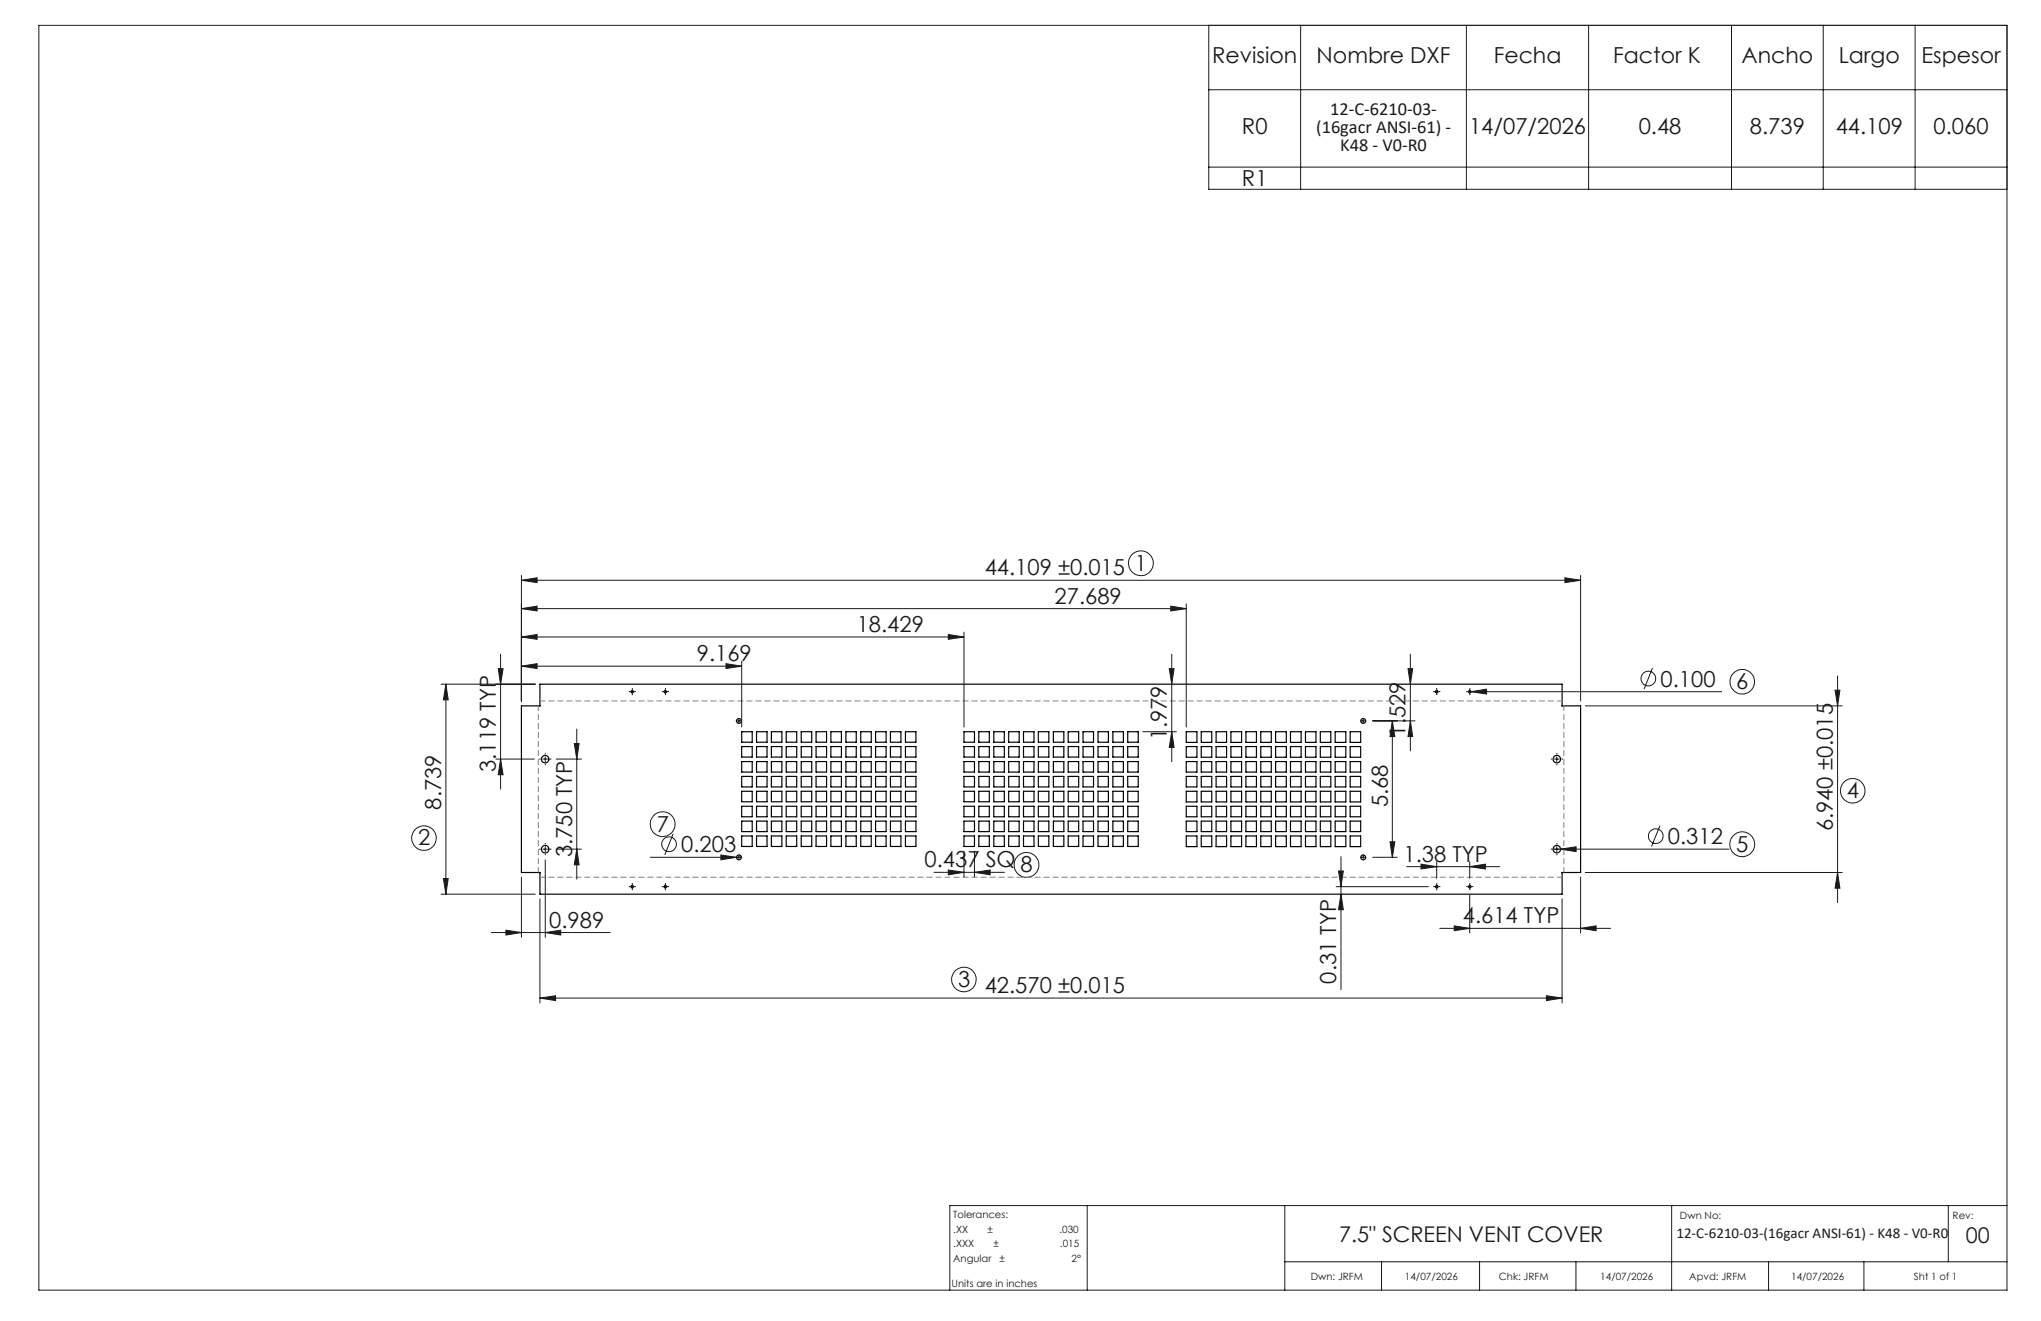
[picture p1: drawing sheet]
<svg xmlns="http://www.w3.org/2000/svg" width="432mm" height="279mm" viewBox="0 0 432 279" stroke-linecap="round" stroke-linejoin="round" font-family="sans-serif">
<g fill="none" stroke="#191924" stroke-width=".21">
<path d="M8.2 5.4h416.4v267.5h-416.4zM255.7 5.4v34.6h168.9M255.7 19h168.9M275.2 5.4v34.6M310.2 5.4v34.6M336.1 5.4v34.6M366.3 5.4v34.6M385.7 5.4v34.6M405.2 5.4v34.6M255.7 35.3h168.9M105.9 138.4v28.5M110.3 122.7l3.3-.5v1z"/>
<path d="M110.3 134.7l3.3-.5v1zM110.3 128.7l3.3-.5v1zM110.3 121.7v26.6M110.3 122.7h224.1M110.3 134.7h93.6M110.3 128.7h140.7M156.9 139.9v13.9M200.6 134.2l3.3 .5-3.3 .5zM203.9 133.7v20.1M247.7 128.2l3.3 .5-3.3 .5zM247.9 138.4v22.7M251 127.7v26.1"/>
<path d="M298.4 138.4v20.4M331.1 122.2l3.3 .5-3.3 .5zM334.4 121.7v26.6M93.3 144.7h19.9M94.3 144.7l.5 3.3h-1zM94.3 144.7v44.4M105.4 141.4h1l-.5 3.3zM110.3 140.9l3.3-.5v1zM110.3 140.9h46.6M121.5 157.3h1l-.5 3.2zM122 154.2v31.7M133.2 146.3h1.1"/>
<path d="M133.8 145.8v1M140.3 146.3h1M140.8 145.8v1M153.6 140.4l3.3 .5-3.3 .5zM155.8 152.5h1M156.3 152v1M241.8 154.8h7.1M247.4 141.4h1l-.5 3.3zM247.9 154.8l.5 3.3h-1zM287.9 152.5h1M288.4 152v1M290.4 152.5h9"/>
<path d="M294.6 152.5l.5 3.3h-1zM294.6 152.5v28.8M297.9 141.4h1l-.5 3.3zM298.4 152.5l.5 3.3h-1zM303.4 146.3h1M304 145.8v1M310.4 146.3h53.8M310.9 145.8v1M311.2 146.3l3.3-.5v1zM335.4 149.3h54.3M349.6 141.3l-1.8 4.4M388.2 146h1.1l-.5 3.3z"/>
<path d="M388.8 142.9v48M104.9 160.5h8.2M105.9 160.5l.5 3.4h-1zM114.8 160.5h1.1M114.8 179.6h1.1M115.4 160.1v1M115.4 179.1v1M117.7 160.5h5.3M117.7 179.6h5.3M122 179.6l.5 3.3h-1zM142.4 176.4l-1.7 4.4M294.1 178h1l-.5 3.3z"/>
<path d="M328.6 179.6h37.2M328.9 160.5h1M329.4 160.1v1M329.4 179.1v1M330.2 179.6l3.2-.5v1zM351.2 174.6l-1.8 4.5M93.3 189.1h19.9M93.8 185.8h1l-.5 3.3zM104 197.2h25.1M107 196.7l3.3 .5-3.3 .6zM110.3 185.5v12.8M114.2 190.1v22"/>
<path d="M115.4 197.2l3.2-.5v1.1zM115.4 181.9v16.4M133.2 187.5h1.1M133.8 187v1M137.5 181.3h19.3M140.3 187.5h1M140.8 187v1M152.5 180.8l3.3 .5-3.3 .6zM156.3 180.8v1.1M197.6 184.5h14.9M200.6 184l3.3 .5-3.3 .5zM203.9 180v5.5"/>
<path d="M206.2 184.5l3.3-.5v1zM206.2 180v5.5M282.7 187.5h19.5M283.2 184.2h1l-.5 3.3zM283.7 189.1l.5 3.3h-1zM283.7 181.2v28.1M287.9 181.3h1M288.4 180.8v1.1M290.4 181.3h5.2M297.6 183.3h19.7M300.6 182.8l3.4 .5-3.4 .5zM303.4 187.5h1"/>
<path d="M304 182.3v3.5M304 187v1M304.6 196.4h36.1M307.7 195.8l3.2 .6-3.2 .4zM310.4 187.5h1.1M310.9 183.3l3.4-.5v1zM310.9 182.3v3.5M310.9 187v1M310.9 189.3v8M330.5 190.1v22M334.4 196.4l3.3-.6v1zM334.4 185.5v11.8"/>
<path d="M335.4 184.5h54.3M388.8 184.5l.5 3.4h-1.1zM114.2 211.1l3.3-.5v1zM114.2 211.1h216.3M327.2 210.6l3.3 .5-3.3 .5zM230 255v17.9M271.8 255v17.9M353.7 255v17.9M412.2 255v11.9M424.6 255h-223.7v17.9M271.8 266.9h152.8M292.3 266.9v6"/>
<path d="M313 266.9v6M333.4 266.9v6M374.2 266.9v6M394.3 266.9v6"/>
<circle cx="241.4" cy="119.1" r="2.62"/>
<circle cx="348.7" cy="143.5" r="1.56"/>
<circle cx="368.6" cy="144.2" r="2.6"/>
<circle cx="89.7" cy="177.3" r="2.6"/>
<circle cx="140.2" cy="174.3" r="2.62"/>
<circle cx="141.5" cy="178.6" r="1.55"/>
<circle cx="350.3" cy="176.8" r="1.55"/>
<circle cx="368.6" cy="178.6" r="2.63"/>
<circle cx="392" cy="167.3" r="2.6"/>
<circle cx="217.2" cy="182.9" r="2.63"/>
<circle cx="203.9" cy="207.2" r="2.59"/>
</g>
<g fill="none" stroke="#000" stroke-width=".25">
<path d="M114.2 144.7h216.3l-.1 4.6h4v35.2h-4l.1 4.6h-216.3l.1-4.6h-4v-35.2h4zM114.2 149.3h.1M156.9 154.8h2.2v2.2h-2.2zM156.9 157.9h2.2v2.2h-2.2zM160.1 154.8h2.2v2.2h-2.2zM160.1 157.9h2.2v2.2h-2.2zM163.2 154.8h2.2v2.2h-2.2zM163.2 157.9h2.2v2.2h-2.2zM166.3 154.8h2.3v2.2h-2.3zM166.3 157.9h2.3v2.2h-2.3zM169.5 154.8h2.2v2.2h-2.2zM169.5 157.9h2.2v2.2h-2.2z"/>
<path d="M172.6 154.8h2.3v2.2h-2.3zM172.6 157.9h2.3v2.2h-2.3zM175.8 154.8h2.2v2.2h-2.2zM175.8 157.9h2.2v2.2h-2.2zM179 154.8h2.2v2.2h-2.2zM179 157.9h2.2v2.2h-2.2zM182.1 154.8h2.2v2.2h-2.2zM182.1 157.9h2.2v2.2h-2.2zM185.2 154.8h2.3v2.2h-2.3zM185.2 157.9h2.3v2.2h-2.3zM188.4 154.8h2.2v2.2h-2.2zM188.4 157.9h2.2v2.2h-2.2z"/>
<path d="M191.6 154.8h2.2v2.2h-2.2zM191.6 157.9h2.2v2.2h-2.2zM203.9 154.8h2.3v2.2h-2.3zM203.9 157.9h2.3v2.2h-2.3zM207.1 154.8h2.2v2.2h-2.2zM207.1 157.9h2.2v2.2h-2.2zM210.3 154.8h2.2v2.2h-2.2zM210.3 157.9h2.2v2.2h-2.2zM213.4 154.8h2.2v2.2h-2.2zM213.4 157.9h2.2v2.2h-2.2zM216.5 154.8h2.3v2.2h-2.3zM216.5 157.9h2.3v2.2h-2.3z"/>
<path d="M219.7 154.8h2.2v2.2h-2.2zM219.7 157.9h2.2v2.2h-2.2zM222.8 154.8h2.3v2.2h-2.3zM222.8 157.9h2.3v2.2h-2.3zM226 154.8h2.2v2.2h-2.2zM226 157.9h2.2v2.2h-2.2zM229.1 154.8h2.3v2.2h-2.3zM229.1 157.9h2.3v2.2h-2.3zM232.3 154.8h2.2v2.2h-2.2zM232.3 157.9h2.2v2.2h-2.2zM235.4 154.8h2.3v2.2h-2.3zM235.4 157.9h2.3v2.2h-2.3z"/>
<path d="M238.6 154.8h2.2v2.2h-2.2zM238.6 157.9h2.2v2.2h-2.2zM251 154.8h2.2v2.2h-2.2zM251 157.9h2.2v2.3h-2.2zM254.1 154.8h2.3v2.2h-2.3zM254.1 157.9h2.3v2.3h-2.3zM257.3 154.8h2.2v2.2h-2.2zM257.3 157.9h2.2v2.3h-2.2zM260.4 154.8h2.3v2.2h-2.3zM260.4 157.9h2.3v2.3h-2.3zM263.6 154.8h2.2v2.2h-2.2zM263.6 157.9h2.2v2.3h-2.2z"/>
<path d="M266.7 154.8h2.3v2.2h-2.3zM266.7 157.9h2.3v2.3h-2.3zM269.9 154.8h2.2v2.2h-2.2zM269.9 157.9h2.2v2.3h-2.2zM273 154.8h2.3v2.2h-2.3zM273 157.9h2.3v2.3h-2.3zM276.2 154.8h2.2v2.2h-2.2zM276.2 157.9h2.2v2.3h-2.2zM279.3 154.8h2.3v2.2h-2.3zM279.3 157.9h2.3v2.3h-2.3zM282.5 154.8h2.2v2.2h-2.2zM282.5 157.9h2.2v2.3h-2.2z"/>
<path d="M285.6 154.8h2.3v2.2h-2.3zM285.6 157.9h2.3v2.3h-2.3zM330.4 149.3h.1M156.9 161.1h2.2v2.2h-2.2zM156.9 164.2h2.2v2.2h-2.2zM156.9 167.4h2.2v2.2h-2.2zM156.9 170.5h2.2v2.3h-2.2zM156.9 173.7h2.2v2.2h-2.2zM156.9 176.8h2.2v2.2h-2.2zM160.1 167.4h2.2v2.2h-2.2zM160.1 164.2h2.2v2.2h-2.2zM160.1 161.1h2.2v2.2h-2.2z"/>
<path d="M160.1 170.5h2.2v2.3h-2.2zM160.1 173.7h2.2v2.2h-2.2zM160.1 176.8h2.2v2.2h-2.2zM163.2 167.4h2.2v2.2h-2.2zM163.2 164.2h2.2v2.2h-2.2zM163.2 161.1h2.2v2.2h-2.2zM163.2 170.5h2.2v2.3h-2.2zM163.2 173.7h2.2v2.2h-2.2zM163.2 176.8h2.2v2.2h-2.2zM166.3 167.4h2.3v2.2h-2.3zM166.3 164.2h2.3v2.2h-2.3zM166.3 161.1h2.3v2.2h-2.3z"/>
<path d="M166.3 170.5h2.3v2.3h-2.3zM166.3 173.7h2.3v2.2h-2.3zM166.3 176.8h2.3v2.2h-2.3zM169.5 167.4h2.2v2.2h-2.2zM169.5 164.2h2.2v2.2h-2.2zM169.5 161.1h2.2v2.2h-2.2zM169.5 170.5h2.2v2.3h-2.2zM169.5 173.7h2.2v2.2h-2.2zM169.5 176.8h2.2v2.2h-2.2zM172.6 167.4h2.3v2.2h-2.3zM172.6 164.2h2.3v2.2h-2.3zM172.6 161.1h2.3v2.2h-2.3z"/>
<path d="M172.6 170.5h2.3v2.3h-2.3zM172.6 173.7h2.3v2.2h-2.3zM172.6 176.8h2.3v2.2h-2.3zM175.8 167.4h2.2v2.2h-2.2zM175.8 164.2h2.2v2.2h-2.2zM175.8 161.1h2.2v2.2h-2.2zM175.8 170.5h2.2v2.3h-2.2zM175.8 173.7h2.2v2.2h-2.2zM175.8 176.8h2.2v2.2h-2.2zM179 167.4h2.2v2.2h-2.2zM179 164.2h2.2v2.2h-2.2zM179 161.1h2.2v2.2h-2.2z"/>
<path d="M179 170.5h2.2v2.3h-2.2zM179 173.7h2.2v2.2h-2.2zM179 176.8h2.2v2.2h-2.2zM182.1 167.4h2.2v2.2h-2.2zM182.1 164.2h2.2v2.2h-2.2zM182.1 161.1h2.2v2.2h-2.2zM182.1 170.5h2.2v2.3h-2.2zM182.1 173.7h2.2v2.2h-2.2zM182.1 176.8h2.2v2.2h-2.2zM185.2 167.4h2.3v2.2h-2.3zM185.2 161.1h2.3v2.2h-2.3zM185.2 164.2h2.3v2.2h-2.3z"/>
<path d="M185.2 170.5h2.3v2.3h-2.3zM185.2 173.7h2.3v2.2h-2.3zM185.2 176.8h2.3v2.2h-2.3zM188.4 167.4h2.2v2.2h-2.2zM188.4 164.2h2.2v2.2h-2.2zM188.4 161.1h2.2v2.2h-2.2zM188.4 170.5h2.2v2.3h-2.2zM188.4 173.7h2.2v2.2h-2.2zM188.4 176.8h2.2v2.2h-2.2zM191.6 167.4h2.2v2.2h-2.2zM191.6 164.2h2.2v2.2h-2.2zM191.6 161.1h2.2v2.2h-2.2z"/>
<path d="M191.6 170.5h2.2v2.3h-2.2zM191.6 173.7h2.2v2.2h-2.2zM191.6 176.8h2.2v2.2h-2.2zM203.9 167.4h2.3v2.2h-2.3zM203.9 164.2h2.3v2.2h-2.3zM203.9 161.1h2.3v2.2h-2.3zM203.9 173.7h2.3v2.2h-2.3zM203.9 170.5h2.3v2.3h-2.3zM203.9 176.8h2.3v2.2h-2.3zM207.1 167.4h2.2v2.2h-2.2zM207.1 164.2h2.2v2.2h-2.2zM207.1 161.1h2.2v2.2h-2.2z"/>
<path d="M207.1 170.5h2.2v2.3h-2.2zM207.1 173.7h2.2v2.2h-2.2zM207.1 176.8h2.2v2.2h-2.2zM210.3 167.4h2.2v2.2h-2.2zM210.3 164.2h2.2v2.2h-2.2zM210.3 161.1h2.2v2.2h-2.2zM210.3 170.5h2.2v2.3h-2.2zM210.3 173.7h2.2v2.2h-2.2zM210.3 176.8h2.2v2.2h-2.2zM213.4 167.4h2.2v2.2h-2.2zM213.4 164.2h2.2v2.2h-2.2zM213.4 161.1h2.2v2.2h-2.2z"/>
<path d="M213.4 170.5h2.2v2.3h-2.2zM213.4 173.7h2.2v2.2h-2.2zM213.4 176.8h2.2v2.2h-2.2zM216.5 167.4h2.3v2.2h-2.3zM216.5 164.2h2.3v2.2h-2.3zM216.5 161.1h2.3v2.2h-2.3zM216.5 170.5h2.3v2.3h-2.3zM216.5 173.7h2.3v2.2h-2.3zM216.5 176.8h2.3v2.2h-2.3zM219.7 167.4h2.2v2.2h-2.2zM219.7 164.2h2.2v2.2h-2.2zM219.7 161.1h2.2v2.2h-2.2z"/>
<path d="M219.7 170.5h2.2v2.3h-2.2zM219.7 173.7h2.2v2.2h-2.2zM219.7 176.8h2.2v2.2h-2.2zM222.8 167.4h2.3v2.2h-2.3zM222.8 164.2h2.3v2.2h-2.3zM222.8 161.1h2.3v2.2h-2.3zM222.8 170.5h2.3v2.3h-2.3zM222.8 173.7h2.3v2.2h-2.3zM222.8 176.8h2.3v2.2h-2.3zM226 167.4h2.2v2.2h-2.2zM226 161.1h2.2v2.2h-2.2zM226 164.2h2.2v2.2h-2.2z"/>
<path d="M226 170.5h2.2v2.3h-2.2zM226 173.7h2.2v2.2h-2.2zM226 176.8h2.2v2.2h-2.2zM229.1 167.4h2.3v2.2h-2.3zM229.1 161.1h2.3v2.2h-2.3zM229.1 164.2h2.3v2.2h-2.3zM229.1 170.5h2.3v2.3h-2.3zM229.1 173.7h2.3v2.2h-2.3zM229.1 176.8h2.3v2.2h-2.3zM232.3 167.4h2.2v2.2h-2.2zM232.3 164.2h2.2v2.2h-2.2zM232.3 161.1h2.2v2.2h-2.2z"/>
<path d="M232.3 170.5h2.2v2.3h-2.2zM232.3 173.7h2.2v2.2h-2.2zM232.3 176.8h2.2v2.2h-2.2zM235.4 167.4h2.3v2.2h-2.3zM235.4 164.2h2.3v2.2h-2.3zM235.4 161.1h2.3v2.2h-2.3zM235.4 170.5h2.3v2.3h-2.3zM235.4 173.7h2.3v2.2h-2.3zM235.4 176.8h2.3v2.2h-2.3zM238.6 167.4h2.2v2.2h-2.2zM238.6 164.2h2.2v2.2h-2.2zM238.6 161.1h2.2v2.2h-2.2z"/>
<path d="M238.6 170.5h2.2v2.3h-2.2zM238.6 173.7h2.2v2.2h-2.2zM238.6 176.8h2.2v2.2h-2.2zM251 167.4h2.2v2.2h-2.2zM251 164.2h2.2v2.2h-2.2zM251 161.1h2.2v2.2h-2.2zM251 173.7h2.2v2.2h-2.2zM251 176.8h2.2v2.3h-2.2zM251 170.5h2.2v2.3h-2.2zM254.1 167.4h2.3v2.2h-2.3zM254.1 164.2h2.3v2.2h-2.3zM254.1 161.1h2.3v2.2h-2.3z"/>
<path d="M254.1 173.7h2.3v2.2h-2.3zM254.1 176.8h2.3v2.3h-2.3zM254.1 170.5h2.3v2.3h-2.3zM257.3 167.4h2.2v2.2h-2.2zM257.3 164.2h2.2v2.2h-2.2zM257.3 161.1h2.2v2.2h-2.2zM257.3 170.5h2.2v2.3h-2.2zM257.3 173.7h2.2v2.2h-2.2zM257.3 176.8h2.2v2.3h-2.2zM260.4 167.4h2.3v2.2h-2.3zM260.4 164.2h2.3v2.2h-2.3zM260.4 161.1h2.3v2.2h-2.3z"/>
<path d="M260.4 170.5h2.3v2.3h-2.3zM260.4 173.7h2.3v2.2h-2.3zM260.4 176.8h2.3v2.3h-2.3zM263.6 167.4h2.2v2.2h-2.2zM263.6 164.2h2.2v2.2h-2.2zM263.6 161.1h2.2v2.2h-2.2zM263.6 170.5h2.2v2.3h-2.2zM263.6 173.7h2.2v2.2h-2.2zM263.6 176.8h2.2v2.3h-2.2zM266.7 167.4h2.3v2.2h-2.3zM266.7 164.2h2.3v2.2h-2.3zM266.7 161.1h2.3v2.2h-2.3z"/>
<path d="M266.7 170.5h2.3v2.3h-2.3zM266.7 173.7h2.3v2.2h-2.3zM266.7 176.8h2.3v2.3h-2.3zM269.9 167.4h2.2v2.2h-2.2zM269.9 164.2h2.2v2.2h-2.2zM269.9 161.1h2.2v2.2h-2.2zM269.9 170.5h2.2v2.3h-2.2zM269.9 173.7h2.2v2.2h-2.2zM269.9 176.8h2.2v2.3h-2.2zM273 167.4h2.3v2.2h-2.3zM273 164.2h2.3v2.2h-2.3zM273 161.1h2.3v2.2h-2.3z"/>
<path d="M273 170.5h2.3v2.3h-2.3zM273 173.7h2.3v2.2h-2.3zM273 176.8h2.3v2.3h-2.3zM276.2 167.4h2.2v2.2h-2.2zM276.2 164.2h2.2v2.2h-2.2zM276.2 161.1h2.2v2.2h-2.2zM276.2 170.5h2.2v2.3h-2.2zM276.2 173.7h2.2v2.2h-2.2zM276.2 176.8h2.2v2.3h-2.2zM279.3 167.4h2.3v2.2h-2.3zM279.3 164.2h2.3v2.2h-2.3zM279.3 161.1h2.3v2.2h-2.3z"/>
<path d="M279.3 170.5h2.3v2.3h-2.3zM279.3 173.7h2.3v2.2h-2.3zM279.3 176.8h2.3v2.3h-2.3zM282.5 167.4h2.2v2.2h-2.2zM282.5 164.2h2.2v2.2h-2.2zM282.5 161.1h2.2v2.2h-2.2zM282.5 173.7h2.2v2.2h-2.2zM282.5 176.8h2.2v2.3h-2.2zM282.5 170.5h2.2v2.3h-2.2zM285.6 167.4h2.3v2.2h-2.3zM285.6 164.2h2.3v2.2h-2.3zM285.6 161.1h2.3v2.2h-2.3z"/>
<path d="M285.6 173.7h2.3v2.2h-2.3zM285.6 176.8h2.3v2.3h-2.3zM285.6 170.5h2.3v2.3h-2.3zM114.2 184.6h.1M330.4 184.6h.1"/>
<circle cx="133.8" cy="146.3" r=".25"/>
<circle cx="140.8" cy="146.3" r=".25"/>
<circle cx="156.3" cy="152.5" r=".52"/>
<circle cx="288.4" cy="152.5" r=".52"/>
<circle cx="303.9" cy="146.3" r=".25"/>
<circle cx="311" cy="146.3" r=".25"/>
<circle cx="115.3" cy="160.6" r=".8"/>
<circle cx="115.3" cy="179.6" r=".8"/>
<circle cx="329.4" cy="160.6" r=".8"/>
<circle cx="329.4" cy="179.6" r=".8"/>
<circle cx="133.8" cy="187.5" r=".25"/>
<circle cx="140.8" cy="187.5" r=".25"/>
<circle cx="156.3" cy="181.3" r=".52"/>
<circle cx="288.4" cy="181.3" r=".52"/>
<circle cx="303.9" cy="187.5" r=".25"/>
<circle cx="311" cy="187.5" r=".25"/>
</g>
<g fill="none" stroke="#191924" stroke-width=".21" stroke-dasharray="15.2 1.3 1.3 1.3" stroke-linecap="butt">
<path d="M115.4 159.5v-.2M133.3 146.3h-.3M133.8 145.8v-.3M133.8 146.8v.2M134.3 146.3h.2M140.3 146.3h-.3M140.8 145.8v-.3M140.8 146.8v.2M141.3 146.3h.2M157.3 152.5h.1M303.5 146.3h-.3M304 145.8v-.3"/>
<path d="M304 146.8v.2M304.5 146.3h.2M310.5 146.3h-.3M311 145.8v-.3M311 146.8v.2M311.5 146.3h.2M329.4 159.5v-.2M114.4 179.6h-.3M114.4 160.5h-.3M115.4 178.6v-.3M115.4 161.5v.3M116.4 179.6h.3"/>
<path d="M116.4 160.5h.3M328.4 160.5h-.3M328.4 179.6h-.3M329.4 161.5v.3M329.4 178.6v-.3M330.4 160.5h.3M330.4 179.6h.3M115.4 180.6v.3M133.3 187.5h-.3M133.8 187v-.2M133.8 188v.3M134.3 187.5h.2"/>
<path d="M140.3 187.5h-.3M140.8 187v-.2M140.8 188v.3M141.3 187.5h.2M157.3 181.3h.1M303.5 187.5h-.3M304 187v-.2M304 188v.3M304.5 187.5h.2M310.5 187.5h-.3M311 187v-.2M311 188v.3"/>
<path d="M311.5 187.5h.2M329.4 180.6v.3"/>
</g>
<path d="M113.9 149.3v35.2M330.9 184.5v-35.2" fill="none" stroke="#808080" stroke-width=".21" stroke-dasharray="1.3 .6" stroke-dashoffset=".2" stroke-linecap="butt"/>
<path d="M330.5 148.3h-216.3M114.2 185.5h216.3" fill="none" stroke="#808080" stroke-width=".21" stroke-dasharray="1.3 .6" stroke-dashoffset=".1" stroke-linecap="butt"/>
<g fill="#191924">
<path d="M152.5 180.8l3.3 .5-3.3 .6z"/>
<path d="M311.2 146.3l3.3-.5v1z"/>
<path d="M330.2 179.6l3.2-.5v1z"/>
<path d="M327.2 210.6l3.3 .5-3.3 .5zM114.2 211.1l3.3-.5v1zM334.4 196.4l3.3-.6v1zM307.7 195.8l3.2 .6-3.2 .4z"/>
<path d="M110.3 122.7l3.3-.5v1zM331.1 122.2l3.3 .5-3.3 .5zM110.3 140.9l3.3-.5v1zM153.6 140.4l3.3 .5-3.3 .5zM110.3 134.7l3.3-.5v1zM200.6 134.2l3.3 .5-3.3 .5zM110.3 128.7l3.3-.5v1zM247.7 128.2l3.3 .5-3.3 .5zM107 196.7l3.3 .5-3.3 .6zM115.4 197.2l3.2-.5v1.1zM300.6 182.8l3.4 .5-3.4 .5zM310.9 183.3l3.4-.5v1z"/>
<path d="M200.6 184l3.3 .5-3.3 .5zM206.2 184.5l3.3-.5v1z"/>
<path d="M298.4 152.5l.5 3.3h-1zM297.9 141.4h1l-.5 3.3zM294.1 178h1l-.5 3.3zM294.6 152.5l.5 3.3h-1z"/>
<path d="M94.3 144.7l.5 3.3h-1zM93.8 185.8h1l-.5 3.3zM388.2 146h1.1l-.5 3.3zM388.8 184.5l.5 3.4h-1.1zM247.4 141.4h1l-.5 3.3zM247.9 154.8l.5 3.3h-1zM105.4 141.4h1l-.5 3.3zM105.9 160.5l.5 3.4h-1zM121.5 157.3h1l-.5 3.2zM122 179.6l.5 3.3h-1zM283.2 184.2h1l-.5 3.3zM283.7 189.1l.5 3.3h-1z"/>
</g>
<g font-size="4.7" fill="#191924">
<text x="256.5" y="13.4">Revision</text>
<text x="278.5" y="13.4">Nombre DXF</text>
<text x="316" y="13.4">Fecha</text>
<text x="341.3" y="13.4">Factor K</text>
<text x="368.4" y="13.4">Ancho</text>
<text x="389" y="13.4">Largo</text>
<text x="406.5" y="13.4">Espesor</text>
<text x="262.8" y="28.4">R0</text>
<text x="310.8" y="28.4">14/07/2026</text>
<text x="346.7" y="28.4">0.48</text>
<text x="370.2" y="28.4">8.739</text>
<text x="388.4" y="28.4">44.109</text>
<text x="409.1" y="28.4">0.060</text>
<text x="262.8" y="39.4">R1</text>
<text x="208.3" y="121.7">44.109 ±0.015 1</text>
<text x="223.1" y="127.7">27.689</text>
<text x="181.2" y="133.7">18.429</text>
<text x="147.4" y="139.9">9.169</text>
<text x="351.3" y="145.2">0.100</text>
<text x="367.3" y="145.8">6</text>
<text x="297.4" y="155.8" transform="rotate(-90 297.4 155.8)">1.529</text>
<text x="246.9" y="156.6" transform="rotate(-90 246.9 156.6)">1.979</text>
<text x="104.9" y="163.3" transform="rotate(-90 104.9 163.3)">3.119 TYP</text>
<text x="93.3" y="171.3" transform="rotate(-90 93.3 171.3)">8.739</text>
<text x="293.6" y="170.8" transform="rotate(-90 293.6 170.8)">5.68</text>
<text x="390.7" y="168.8">4</text>
<text x="88.5" y="178.8">2</text>
<text x="138.9" y="175.9">7</text>
<text x="352.9" y="178.5">0.312</text>
<text x="387.8" y="175.9" transform="rotate(-90 387.8 175.9)">6.940 ±0.015</text>
<text x="121" y="181.3" transform="rotate(-90 121 181.3)">3.750 TYP</text>
<text x="144.1" y="180.3">0.203</text>
<text x="195.6" y="183.5">0.437 SQ 8</text>
<text x="297" y="182.3">1.38 TYP</text>
<text x="367.3" y="180.1">5</text>
<text x="116.2" y="196.2">0.989</text>
<text x="309.5" y="195.3">4.614 TYP</text>
<text x="202.7" y="208.7">3</text>
<text x="282.7" y="208" transform="rotate(-90 282.7 208)">0.31 TYP</text>
<text x="208.3" y="210.1">42.570 ±0.015</text>
</g>
<g font-size="4.6" fill="#191924">
<text x="283.3" y="262.7">7.5&quot; SCREEN VENT COVER</text>
<text x="415.9" y="263">00</text>
</g>
<g font-size="3.9" fill="#191924">
<text x="278.5" y="28.1">(16gacr ANSI-61) -</text>
<text x="281.4" y="24.2">12-C-6210-03-</text>
<text x="283.6" y="32">K48 - V0-R0</text>
</g>
<text font-size="3.2" fill="#191924" x="354.7" y="261.8">12-C-6210-03-(16gacr ANSI-61) - K48 - V0-R0</text>
<g font-size="2.1" fill="#191924">
<text x="201.7" y="257.6">Tolerances:</text>
<text x="355.4" y="257.8">Dwn No:</text>
<text x="413.1" y="257.8">Rev:</text>
<text x="201.7" y="260.7">.XX</text>
<text x="201.7" y="263.9">.XXX</text>
<text x="208.9" y="260.7">±</text>
<text x="210.2" y="263.9">±</text>
<text x="224.1" y="260.7">.030</text>
<text x="224.3" y="263.9">.015</text>
<text x="201.7" y="267">Angular</text>
<text x="211.5" y="267">±</text>
<text x="226.7" y="267">2°</text>
<text x="201.3" y="272.3">Units are in inches</text>
<text x="277.3" y="270.7">Dwn: JRFM</text>
<text x="297.2" y="270.7">14/07/2026</text>
<text x="317.1" y="270.7">Chk: JRFM</text>
<text x="338.6" y="270.7">14/07/2026</text>
<text x="357.4" y="270.7">Apvd: JRFM</text>
<text x="378.9" y="270.7">14/07/2026</text>
<text x="404.9" y="270.7">Sht 1 of 1</text>
</g>
</svg>
